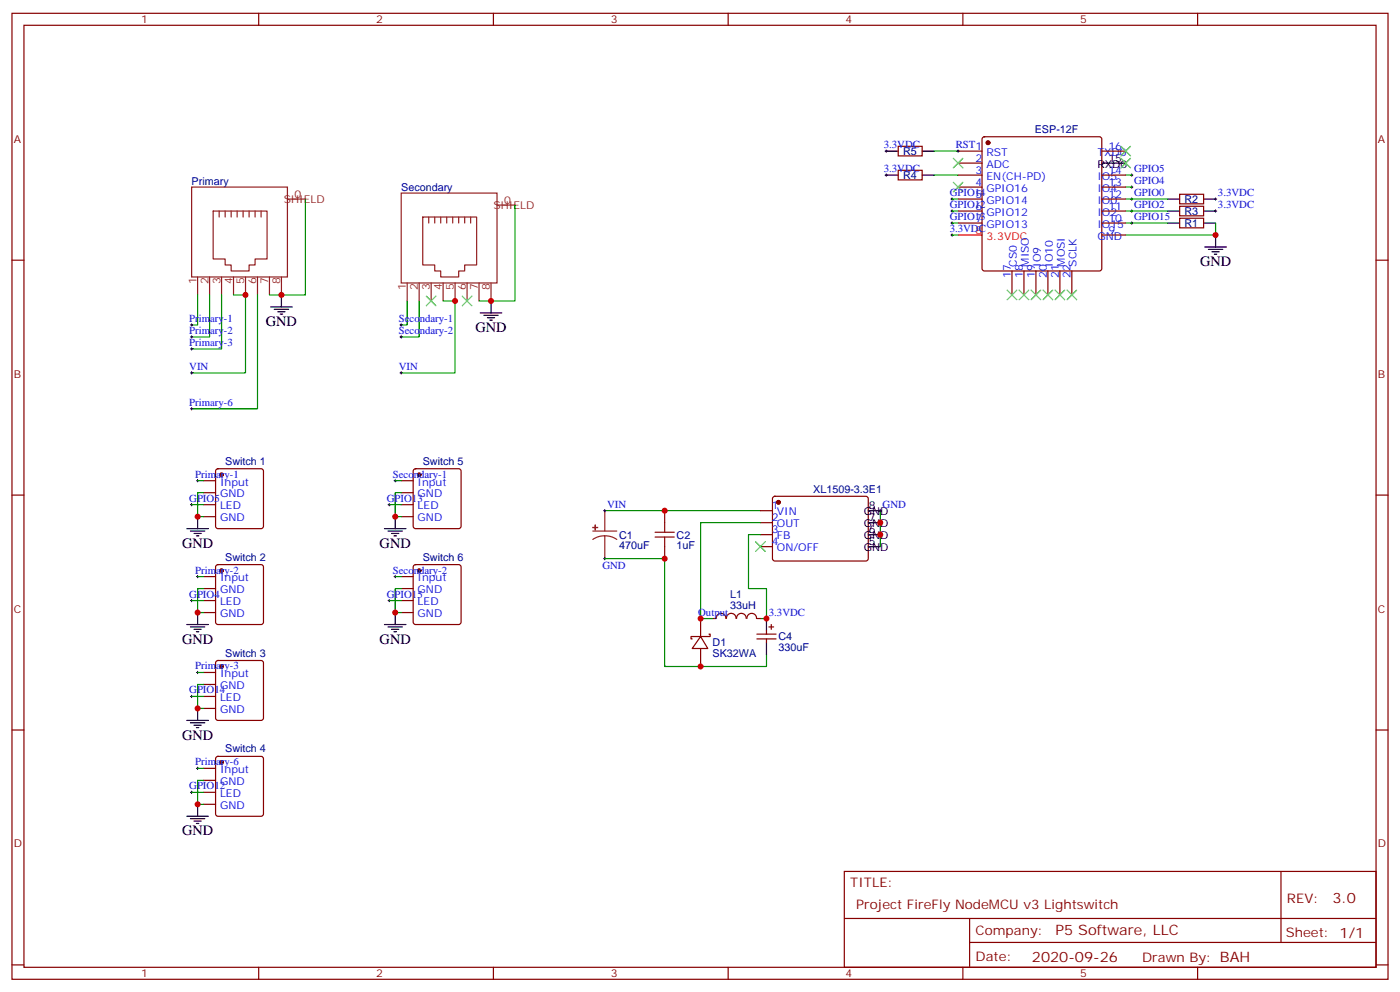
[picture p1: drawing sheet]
<svg xmlns="http://www.w3.org/2000/svg" width="412mm" height="292mm" viewBox="0 0 412 292" stroke-linecap="round" stroke-linejoin="round" font-family="sans-serif">
<g fill="none" stroke="#870000" stroke-width=".35">
<path d="M3.5 3.9h405.4v284.4h-405.4zM7.1 7.4h398.2v277.3h-398.2zM76.2 3.9v3.5M145.3 3.9v3.5M214.5 3.9v3.5M283.6 3.9v3.5M352.8 3.9v3.5M264.6 50.1h7v2.9h-7zM264.6 43.1h7v2.8h-7zM282.2 44.5h7.1M282.2 48h7.1M282.2 51.5h7.1"/>
<path d="M282.2 55.1h7.1M282.2 58.6h7.1M289.5 40.5l.5-.2h33.8l.5 .2 .3 .5v38.1l-.3 .5-.5 .2h-33.8l-.5-.3-.2-.4v-38.1zM324.6 44.5h7M324.6 51.5h7M324.6 55.1h7M324.6 58.6h7M347.5 57.2h7v2.8h-7zM3.5 76.6h3.6M282.2 62.1h7.1M282.2 65.7h7.1M298.1 79.8v7"/>
<path d="M301.6 79.8v7M305.2 79.8v7M308.7 79.8v7M312.2 79.8v7M315.7 79.8v7M324.6 62.1h7M324.6 65.7h7M324.6 69.2h7M347.5 64.2h7v2.9h-7zM347.5 60.7h7v2.8h-7zM405.3 76.6h3.6M63.7 138.2l.5-.2h12.7l.5 .2 .2 .5v16.2l-.2 .5-.5 .2h-12.7l-.5-.2-.2-.5v-16.2z"/>
<path d="M121.9 138.2l.5-.2h12.7l.5 .2 .2 .5v16.2l-.2 .5-.5 .2h-12.7l-.5-.2-.2-.5v-16.2zM3.5 145.7h3.6M60 141.5h3.5M60 145h3.5M60 148.6h3.5M60 152.1h3.5M118.2 141.5h3.5M118.2 145h3.5M118.2 148.6h3.5M118.2 152.1h3.5M195.8 150.3v3.5M224 150.3h3.5"/>
<path d="M224 153.8h3.5M224 157.4h3.5M227.8 146.3l.4-.2h27.1l.5 .7-.1 17.9-.6 .4h-27.1l-.5-.7v-17.6zM405.3 145.7h3.6M60 169.7h3.5M60 173.2h3.5M60 176.8h3.5M63.7 166.4l.5-.2h12.7l.5 .2 .2 .5v16.2l-.2 .5-.5 .2h-12.7l-.5-.2-.2-.5v-16.2zM118.2 169.7h3.5M118.2 173.2h3.5M118.2 176.8h3.5M121.9 166.4l.5-.2h12.7l.5 .2 .2 .5v16.2l-.2 .5-.5 .2h-12.7l-.5-.2-.2-.5v-16.2z"/>
<path d="M195.8 160.9v3.5M224 160.9h3.5M60 180.3h3.5M60 197.9h3.5M63.7 194.6l.5-.2h12.7l.5 .2 .2 .5v16.2l-.2 .5-.5 .3h-12.7l-.5-.3-.2-.5v-16.2zM118.2 180.3h3.5M206.4 187.4l2.1 3.5h-4.6zM206.4 187.4h-2.8v.7h.3M206.4 182.1v5.3M206.4 190.9v5.3M208.8 186.7h.4v.7h-2.8M213.8 182a1.41 1.41 0 0 0-1.4-1.5 1.41 1.41 0 0 0-1.4 1.5l-1.1 .1"/>
<path d="M214 182a1.41 1.41 0 0 1 1.4-1.5 1.41 1.41 0 0 1 1.4 1.5M217 182a1.41 1.41 0 0 1 1.4-1.5 1.41 1.41 0 0 1 1.4 1.5M220 182a1.41 1.41 0 0 1 1.4-1.5 1.41 1.41 0 0 1 1.4 1.5M223 182.1h1M223 186.7h5.6M223 188.1h5.6M225.8 185.6v1.1M225.8 188.1v1M226.5 184.5h1.4M227.2 183.8v1.4M3.5 214.9h3.6M60 201.5h3.5"/>
<path d="M60 205h3.5M60 208.5h3.5M405.3 214.9h3.6M60 226.2h3.5M60 229.7h3.5M60 233.2h3.5M60 236.7h3.5M63.7 222.8l.5-.2h12.7l.5 .2 .2 .5v16.3l-.2 .5-.5 .2h-12.7l-.5-.3-.2-.4v-16.3zM248.7 256.5h156.6v28.2h-156.6zM377.3 256.5v20.9M248.7 270.4h156.5M285.6 277.4h119.6"/>
<path d="M285.6 270.4v14.1M3.5 284h3.6M76.2 284.7v3.6M145.3 284.7v3.6M214.5 284.7v3.6M283.6 284.7v3.6M352.8 284.7v3.6M405.3 284h3.6"/>
</g>
<g fill="none" stroke="#8c2424" stroke-width=".35">
<path d="M56.4 55.1h28.3v26.4h-28.3zM84.7 58.6h5.3M118.2 56.8h28.2v26.5h-28.2zM62.8 62.1h15.9v14.1h-3.6v1.8h-1.7v1.8h-5.3v-1.8h-1.8v-1.8h-3.5zM64.6 62.1v1.8M66.3 62.1v1.8M68.1 62.1v1.8M69.8 62.1v1.8M71.6 62.1v1.8M73.4 62.1v1.8M75.1 62.1v1.8M76.9 62.1v1.8"/>
<path d="M124.5 63.9h15.9v14.1h-3.5v1.8h-1.8v1.7h-5.3v-1.7h-1.7v-1.8h-3.6zM126.3 63.9v1.8M128.1 63.9v1.8M129.8 63.9v1.8M131.6 63.9v1.8M133.3 63.9v1.8M135.1 63.9v1.8M136.9 63.9v1.8M138.6 63.9v1.8M146.4 60.4h5.3M58.2 81.5v5.3M61.7 81.5v5.3"/>
<path d="M65.3 81.5v5.3M68.8 81.5v5.3M72.3 81.5v5.3M75.8 81.5v5.3M79.4 81.5v5.3M82.9 81.5v5.3M119.9 83.3v5.3M123.5 83.3v5.3M127 83.3v5.3M130.5 83.3v5.3M134.1 83.3v5.3M137.6 83.3v5.3"/>
<path d="M141.1 83.3v5.3M144.6 83.3v5.3M174.6 156.3h7.1M178.2 157.7l1.8 .3 1.7 .8M178.2 157.7l-1.9 .3-1.7 .8M178.2 150.3v6M178.2 157.7v6.7"/>
</g>
<g fill="#870000" stroke="#870000" stroke-width=".35">
<circle cx="65.3" cy="139.7" r=".53"/>
<circle cx="65.3" cy="168" r=".53"/>
<circle cx="65.3" cy="196.2" r=".53"/>
<circle cx="65.3" cy="224.4" r=".53"/>
<circle cx="123.5" cy="139.7" r=".53"/>
<circle cx="123.5" cy="168" r=".53"/>
<circle cx="291" cy="42" r=".53"/>
<circle cx="229.3" cy="147.8" r=".53"/>
</g>
<g fill="none" stroke="#008700" stroke-width=".35">
<path d="M90 58.6v28.2h-10.6M275.2 51.5h7M275.2 44.5h7M280.5 58.6h1.7M331.6 58.6h12.4M331.6 51.5h1.8M331.6 55.1h1.8M151.7 60.4v28.2h-10.6M280.5 62.1h1.7M280.5 65.7h1.7M280.5 69.2h1.7M331.6 62.1h12.4"/>
<path d="M331.6 65.7h12.4M358.1 65.7v3.5h-26.5M58.2 86.8v8.8h-1.8M61.7 86.8v12.4h-5.3M65.3 86.8v15.9h-8.9M68.8 86.8h3.5v22.9h-15.9M75.8 86.8v33.5h-19.4M119.9 88.6v7h-1.7M123.5 88.6v10.6h-5.3M130.5 88.6h3.6v21.1h-15.9M56.4 148.6h3.6M58.2 141.5h1.8"/>
<path d="M60 145h-1.8v7.1h1.8M114.7 148.6h3.5M116.4 141.5h1.8M118.2 145h-1.8v7.1h1.8M178.2 150.3h45.8M224 153.8h-17.6v28.3h3.5M224 157.4h-3.5v15.8h5.3v8.9h-1.8M259.3 150.3v10.6M56.4 176.8h3.6M58.2 169.7h1.8M60 173.2h-1.8v7.1h1.8M114.7 176.8h3.5"/>
<path d="M116.4 169.7h1.8M118.2 173.2h-1.8v7.1h1.8M178.2 164.4h17.6v31.8h30v-3.5M58.2 197.9h1.8M56.4 205h3.6M60 201.5h-1.8v7h1.8M56.4 233.2h3.6M58.2 226.2h1.8M60 229.7h-1.8v7h1.8"/>
</g>
<path d="M282.2 69.2h7.1" fill="none" stroke="#f00" stroke-width=".35"/>
<g fill="none" stroke="#000" stroke-width=".35">
<path d="M261.1 51.5h3.5M261.1 44.5h3.5M271.6 51.5h3.6M271.6 44.5h3.6M324.6 48h7M344 58.6h3.5M354.5 58.6h3.6M344 65.7h3.5M344 62.1h3.5M354.5 65.7h3.6M354.5 62.1h3.6M354.9 72.7h6.3"/>
<path d="M356 73.4h4.2M357 74.1h2.1M357.7 74.8h.7M358.1 69.2v3.5M79.7 90.3h6.4M80.8 91.1h4.2M81.8 91.8h2.2M82.5 92.5h.8M82.9 86.8v3.5M141.5 92.1h6.3M142.5 92.8h4.3M143.6 93.5h2.1"/>
<path d="M144.3 94.2h.7M144.6 88.6v3.5M55 155.6h6.4M56.1 156.3h4.2M57.1 157h2.2M57.9 157.7h.7M58.2 152.1v3.5M113.2 155.6h6.4M114.3 156.3h4.2M115.4 157h2.1M116.1 157.7h.7M116.4 152.1v3.5"/>
<path d="M255.8 157.4h3.5M255.8 153.8h3.5M255.8 150.3h3.5M255.8 160.9h3.5M55 183.8h6.4M56.1 184.5h4.2M57.1 185.2h2.2M57.9 185.9h.7M58.2 180.3v3.5M113.2 183.8h6.4M114.3 184.5h4.2M115.4 185.2h2.1"/>
<path d="M116.1 185.9h.7M116.4 180.3v3.5M225.8 182.1v3.5M225.8 189.1v3.6M55 212.1h6.4M56.1 212.8h4.2M57.1 213.5h2.2M57.9 214.2h.7M58.2 208.5v3.6M58.2 236.7v3.6M55 240.3h6.4M56.1 241h4.2"/>
<path d="M57.1 241.7h2.2M57.9 242.4h.7"/>
</g>
<g fill="none" stroke="#3c3" stroke-width=".35">
<path d="M280.8 53.7l2.8 2.8M280.8 46.6l2.8 2.8M283.6 53.7l-2.8 2.8M283.6 46.6l-2.8 2.8M330.2 43.1l2.8 2.8M330.2 46.6l2.8 2.8M333 43.1l-2.8 2.8M333 46.6l-2.8 2.8M125.6 87.2l2.8 2.8M128.4 87.2l-2.8 2.8M136.2 87.2l2.8 2.8M139 87.2l-2.8 2.8"/>
<path d="M296.7 85.4l2.8 2.8M299.5 85.4l-2.8 2.8M300.2 85.4l2.8 2.8M303 85.4l-2.8 2.8M303.7 85.4l2.9 2.8M306.6 85.4l-2.9 2.8M307.3 85.4l2.8 2.8M310.1 85.4l-2.8 2.8M310.8 85.4l2.8 2.8M313.6 85.4l-2.8 2.8M314.3 85.4l2.8 2.8M317.1 85.4l-2.8 2.8"/>
<path d="M222.6 159.5l2.8 2.8M225.4 159.5l-2.8 2.8"/>
</g>
<g fill="none" stroke="#000" stroke-width=".29">
<path d="M260.7 51.5h.7M260.7 44.5h.7M261.1 44.1v.7M261.1 51.2v.7M280.1 58.6h.7M280.5 58.2v.7M281.9 44.5h.7M282.2 44.1v.7M333 51.5h.7M333 55.1h.7M333 58.6h.7M333.4 51.2v.7"/>
<path d="M333.4 54.7v.7M333.4 58.2v.7M357.7 58.6h.7M358.1 58.2v.7M280.1 62.1h.7M280.1 65.7h.7M280.1 69.2h.7M280.5 61.8v.7M280.5 65.3v.7M280.5 68.8v.7M333 62.1h.7M333 65.7h.7"/>
<path d="M333.4 61.8v.7M333.4 65.3v.7M357.7 62.1h.7M358.1 61.8v.7M56.1 95.6h.7M56.1 99.2h.7M56.4 95.3v.7M56.4 98.8v.7M117.8 95.6h.7M117.8 99.2h.7M118.2 95.3v.7M118.2 98.8v.7"/>
<path d="M56.1 102.7h.7M56.1 109.7h.7M56.4 102.3v.7M56.4 109.4v.7M56.4 120v.7M117.8 109.7h.7M118.2 109.4v.7M56.1 120.3h.7M56.1 148.6h.7M56.4 148.2v.7M57.9 141.5h.7M58.2 141.1v.8"/>
<path d="M114.3 148.6h.7M114.7 148.2v.7M116.1 141.5h.7M116.4 141.1v.8M177.8 150.3h.7M178.2 150v.7M258.9 150.3h.7M259.3 150v.7M56.1 176.8h.7M56.4 176.4v.7M57.9 169.7h.7M58.2 169.4v.7"/>
<path d="M114.3 176.8h.7M114.7 176.4v.7M116.1 169.7h.7M116.4 169.4v.7M177.8 164.4h.7M178.2 164.1v.7M57.9 197.9h.7M58.2 197.6v.7M206 182.1h.7M206.4 181.7v.7M225.4 182.1h.7M225.8 181.7v.7"/>
<path d="M56.1 205h.7M56.4 204.6v.8M56.1 233.2h.7M56.4 232.9v.7M57.9 226.2h.7M58.2 225.8v.7"/>
</g>
<g fill="#8c2424" stroke="#8c2424" stroke-width=".35">
<path d="M174.6 155.3h1.4z"/>
<path d="M175.3 154.6l.1 1.4z"/>
</g>
<path d="M193 156.7h5.6M193 158.1h5.6M195.8 153.8v2.9M195.8 158.1v2.8" fill="none" stroke="#a10000" stroke-width=".35"/>
<g fill="#c00">
<circle cx="116.4" cy="152.1" r=".88"/>
<circle cx="116.4" cy="180.3" r=".88"/>
<circle cx="144.6" cy="88.6" r=".88"/>
<circle cx="82.9" cy="86.8" r=".88"/>
<circle cx="58.2" cy="236.7" r=".88"/>
<circle cx="58.2" cy="180.3" r=".88"/>
<circle cx="58.2" cy="152.1" r=".88"/>
<circle cx="72.3" cy="86.8" r=".88"/>
<circle cx="134.1" cy="88.6" r=".88"/>
<circle cx="58.2" cy="208.5" r=".88"/>
<circle cx="259.3" cy="157.4" r=".88"/>
<circle cx="259.3" cy="153.8" r=".88"/>
<circle cx="195.8" cy="150.3" r=".88"/>
<circle cx="195.8" cy="164.4" r=".88"/>
<circle cx="358.1" cy="69.2" r=".88"/>
<circle cx="225.8" cy="182.1" r=".88"/>
<circle cx="206.4" cy="182.1" r=".88"/>
<circle cx="206.4" cy="196.2" r=".88"/>
</g>
<g font-size="4.2">
<text x="353.5" y="78.4">GND</text>
<text x="78.3" y="96">GND</text>
<text x="140.1" y="97.8">GND</text>
<text x="53.6" y="161.3">GND</text>
<text x="111.8" y="161.3">GND</text>
<text x="53.6" y="189.5">GND</text>
<text x="111.8" y="189.5">GND</text>
<text x="53.6" y="217.7">GND</text>
<text x="53.6" y="245.9">GND</text>
</g>
<g font-size="4.2" fill="#800">
<text x="392.5" y="265.8">3.0</text>
<text x="310.9" y="275.3">P5 Software, LLC</text>
<text x="304" y="283.1">2020-09-26</text>
</g>
<g font-size="3.9" fill="#800">
<text x="250.5" y="261.1">TITLE:</text>
<text x="252.2" y="267.4">Project FireFly NodeMCU v3 Lightswitch</text>
<text x="379.1" y="265.8">REV:</text>
<text x="287.4" y="275.3">Company:</text>
<text x="378.7" y="275.9">Sheet: 1/1</text>
<text x="287.4" y="283">Date:</text>
<text x="336.4" y="283.1">Drawn By: BAH</text>
</g>
<g font-size="3.2" fill="#800">
<text x="41.6" y="6.9">1</text>
<text x="110.8" y="6.9">2</text>
<text x="179.9" y="6.9">3</text>
<text x="249.1" y="6.9">4</text>
<text x="318.2" y="6.9">5</text>
<text x="4.1" y="42">A</text>
<text x="405.9" y="42">A</text>
<text x="4.1" y="111.2">B</text>
<text x="405.9" y="111.2">B</text>
<text x="4.1" y="180.3">C</text>
<text x="405.9" y="180.3">C</text>
<text x="4.1" y="249.4">D</text>
<text x="405.9" y="249.4">D</text>
<text x="41.6" y="287.7">1</text>
<text x="110.8" y="287.7">2</text>
<text x="179.9" y="287.7">3</text>
<text x="249.1" y="287.7">4</text>
<text x="318.2" y="287.7">5</text>
</g>
<g font-size="3.2" fill="#000080">
<text x="304.8" y="39.2">ESP-12F</text>
<text x="266" y="45.7">R5</text>
<text x="266" y="52.7">R4</text>
<text x="56.4" y="54.6">Primary</text>
<text x="118.2" y="56.4">Secondary</text>
<text x="348.9" y="59.8">R2</text>
<text x="348.9" y="63.3">R3</text>
<text x="348.9" y="66.8">R1</text>
<text x="66.3" y="136.8">Switch 1</text>
<text x="124.5" y="136.8">Switch 5</text>
<text x="239.6" y="145">XL1509-3.3E1</text>
<text x="182.4" y="161.7">470uF</text>
<text x="182.4" y="158.5">C1</text>
<text x="199.3" y="161.7">1uF</text>
<text x="199.3" y="158.5">C2</text>
<text x="66.3" y="165">Switch 2</text>
<text x="124.5" y="165">Switch 6</text>
<text x="215.1" y="179.2">33uH</text>
<text x="215.1" y="176.1">L1</text>
<text x="209.9" y="190.3">D1</text>
<text x="229.3" y="191.6">330uF</text>
<text x="229.3" y="188.4">C4</text>
<text x="66.3" y="193.2">Switch 3</text>
<text x="209.9" y="193.4">SK32WA</text>
<text x="66.3" y="221.5">Switch 4</text>
</g>
<g font-size="3.2" fill="#00f">
<text x="260.3" y="43.6">3.3VDC</text>
<text x="281.5" y="43.6">RST1</text>
<text x="287.3" y="47.7">2</text>
<text x="290.6" y="45.9">RST</text>
<text x="323.3" y="45.9">TXD0</text>
<text x="326.5" y="44.1">16</text>
<text x="260.3" y="50.7">3.3VDC</text>
<text x="287.3" y="51.2">3</text>
<text x="290.6" y="49.4">ADC</text>
<text x="290.6" y="53">EN(CH-PD)</text>
<text x="323.3" y="53">IO5</text>
<text x="326.5" y="51.2">14</text>
<text x="334.1" y="50.7">GPIO5</text>
<text x="279.8" y="57.7">GPIO14</text>
<text x="287.3" y="54.7">4</text>
<text x="287.3" y="58.2">5</text>
<text x="290.6" y="56.5">GPIO16</text>
<text x="323.3" y="56.5">IO4</text>
<text x="326.5" y="58.2">12</text>
<text x="326.5" y="54.7">13</text>
<text x="334.1" y="54.2">GPIO4</text>
<text x="334.1" y="57.7">GPIO0</text>
<text x="358.8" y="57.7">3.3VDC</text>
<text x="279.8" y="61.2">GPIO12</text>
<text x="279.8" y="64.8">GPIO13</text>
<text x="287.3" y="61.8">6</text>
<text x="287.3" y="65.3">7</text>
<text x="290.6" y="60">GPIO14</text>
<text x="290.6" y="63.5">GPIO12</text>
<text x="323.3" y="63.5">IO2</text>
<text x="323.3" y="60">IO0</text>
<text x="326.5" y="65.3">10</text>
<text x="326.5" y="61.8">11</text>
<text x="334.1" y="61.2">GPIO2</text>
<text x="334.1" y="64.8">GPIO15</text>
<text x="358.8" y="61.2">3.3VDC</text>
<text x="279.8" y="68.3">3.3VDC</text>
<text x="290.6" y="67.1">GPIO13</text>
<text x="323.3" y="70.6">GND</text>
<text x="323.3" y="67.1">IO15</text>
<text x="326.5" y="68.8">9</text>
<text x="297.7" y="81.7" transform="rotate(-90 297.7 81.7)">17</text>
<text x="299.5" y="78.5" transform="rotate(-90 299.5 78.5)">CS0</text>
<text x="301.3" y="81.7" transform="rotate(-90 301.3 81.7)">18</text>
<text x="303" y="78.5" transform="rotate(-90 303 78.5)">MISO</text>
<text x="304.8" y="81.7" transform="rotate(-90 304.8 81.7)">19</text>
<text x="306.6" y="78.5" transform="rotate(-90 306.6 78.5)">IO9</text>
<text x="308.3" y="81.7" transform="rotate(-90 308.3 81.7)">20</text>
<text x="310.1" y="78.5" transform="rotate(-90 310.1 78.5)">IO10</text>
<text x="311.9" y="81.7" transform="rotate(-90 311.9 81.7)">21</text>
<text x="313.6" y="78.5" transform="rotate(-90 313.6 78.5)">MOSI</text>
<text x="315.4" y="81.7" transform="rotate(-90 315.4 81.7)">22</text>
<text x="317.1" y="78.5" transform="rotate(-90 317.1 78.5)">SCLK</text>
<text x="55.7" y="94.8">Primary-1</text>
<text x="117.5" y="94.8">Secondary-1</text>
<text x="55.7" y="98.3">Primary-2</text>
<text x="55.7" y="101.8">Primary-3</text>
<text x="117.5" y="98.3">Secondary-2</text>
<text x="55.7" y="108.9">VIN</text>
<text x="117.5" y="108.9">VIN</text>
<text x="55.7" y="119.5">Primary-6</text>
<text x="57.5" y="140.6">Primary-1</text>
<text x="64.8" y="142.9">Input</text>
<text x="115.7" y="140.6">Secondary-1</text>
<text x="123" y="142.9">Input</text>
<text x="55.7" y="147.7">GPIO5</text>
<text x="64.8" y="146.4">GND</text>
<text x="64.8" y="150">LED</text>
<text x="113.9" y="147.7">GPIO13</text>
<text x="123" y="146.4">GND</text>
<text x="123" y="150">LED</text>
<text x="178.9" y="149.4">VIN</text>
<text x="227.4" y="150">1</text>
<text x="64.8" y="153.5">GND</text>
<text x="123" y="153.5">GND</text>
<text x="227.4" y="153.5">2</text>
<text x="228.8" y="151.7">VIN</text>
<text x="228.8" y="155.3">OUT</text>
<text x="227.4" y="157">3</text>
<text x="227.4" y="160.5">4</text>
<text x="228.8" y="158.8">FB</text>
<text x="177.5" y="167.6">GND</text>
<text x="228.8" y="162.3">ON/OFF</text>
<text x="57.5" y="168.8">Primary-2</text>
<text x="64.8" y="171.1">Input</text>
<text x="115.7" y="168.8">Secondary-2</text>
<text x="123" y="171.1">Input</text>
<text x="55.7" y="175.9">GPIO4</text>
<text x="64.8" y="174.7">GND</text>
<text x="64.8" y="178.2">LED</text>
<text x="113.9" y="175.9">GPIO15</text>
<text x="123" y="174.7">GND</text>
<text x="123" y="178.2">LED</text>
<text x="64.8" y="181.7">GND</text>
<text x="123" y="181.7">GND</text>
<text x="205.7" y="181.2">Output</text>
<text x="226.5" y="181.2">3.3VDC</text>
<text x="57.5" y="197.1">Primary-3</text>
<text x="64.8" y="199.4">Input</text>
<text x="64.8" y="202.9">GND</text>
<text x="55.7" y="204.1">GPIO14</text>
<text x="64.8" y="206.4">LED</text>
<text x="64.8" y="209.9">GND</text>
<text x="57.5" y="225.3">Primary-6</text>
<text x="64.8" y="227.6">Input</text>
<text x="55.7" y="232.3">GPIO12</text>
<text x="64.8" y="231.1">GND</text>
<text x="64.8" y="234.6">LED</text>
<text x="64.8" y="238.2">GND</text>
</g>
<g font-size="3.2">
<text x="326.5" y="47.7">15</text>
<text x="323.3" y="49.4">RXD0</text>
<text x="255.9" y="150">8 GND</text>
<text x="254.5" y="155.3">GND</text>
<text x="254.5" y="151.7">GND</text>
<text x="255.9" y="153.5">7</text>
<text x="254.5" y="158.8">GND</text>
<text x="255.9" y="160.5">5</text>
<text x="255.9" y="157">6</text>
<text x="254.5" y="162.3">GND</text>
</g>
<g font-size="3.2" fill="#8d2323">
<text x="83.6" y="59.7">SHIELD</text>
<text x="86.8" y="58.2">0</text>
<text x="145.3" y="61.4">SHIELD</text>
<text x="148.5" y="60">0</text>
<text x="57.9" y="83.6" transform="rotate(-90 57.9 83.6)">1</text>
<text x="61.4" y="83.6" transform="rotate(-90 61.4 83.6)">2</text>
<text x="64.9" y="83.6" transform="rotate(-90 64.9 83.6)">3</text>
<text x="68.4" y="83.6" transform="rotate(-90 68.4 83.6)">4</text>
<text x="72" y="83.6" transform="rotate(-90 72 83.6)">5</text>
<text x="75.5" y="83.6" transform="rotate(-90 75.5 83.6)">6</text>
<text x="79" y="83.6" transform="rotate(-90 79 83.6)">7</text>
<text x="82.5" y="83.6" transform="rotate(-90 82.5 83.6)">8</text>
<text x="119.6" y="85.4" transform="rotate(-90 119.6 85.4)">1</text>
<text x="123.1" y="85.4" transform="rotate(-90 123.1 85.4)">2</text>
<text x="126.6" y="85.4" transform="rotate(-90 126.6 85.4)">3</text>
<text x="130.2" y="85.4" transform="rotate(-90 130.2 85.4)">4</text>
<text x="133.7" y="85.4" transform="rotate(-90 133.7 85.4)">5</text>
<text x="137.2" y="85.4" transform="rotate(-90 137.2 85.4)">6</text>
<text x="140.8" y="85.4" transform="rotate(-90 140.8 85.4)">7</text>
<text x="144.3" y="85.4" transform="rotate(-90 144.3 85.4)">8</text>
</g>
<g font-size="3.2" fill="#f00">
<text x="287.3" y="68.8">8</text>
<text x="290.6" y="70.6">3.3VDC</text>
</g>
</svg>
